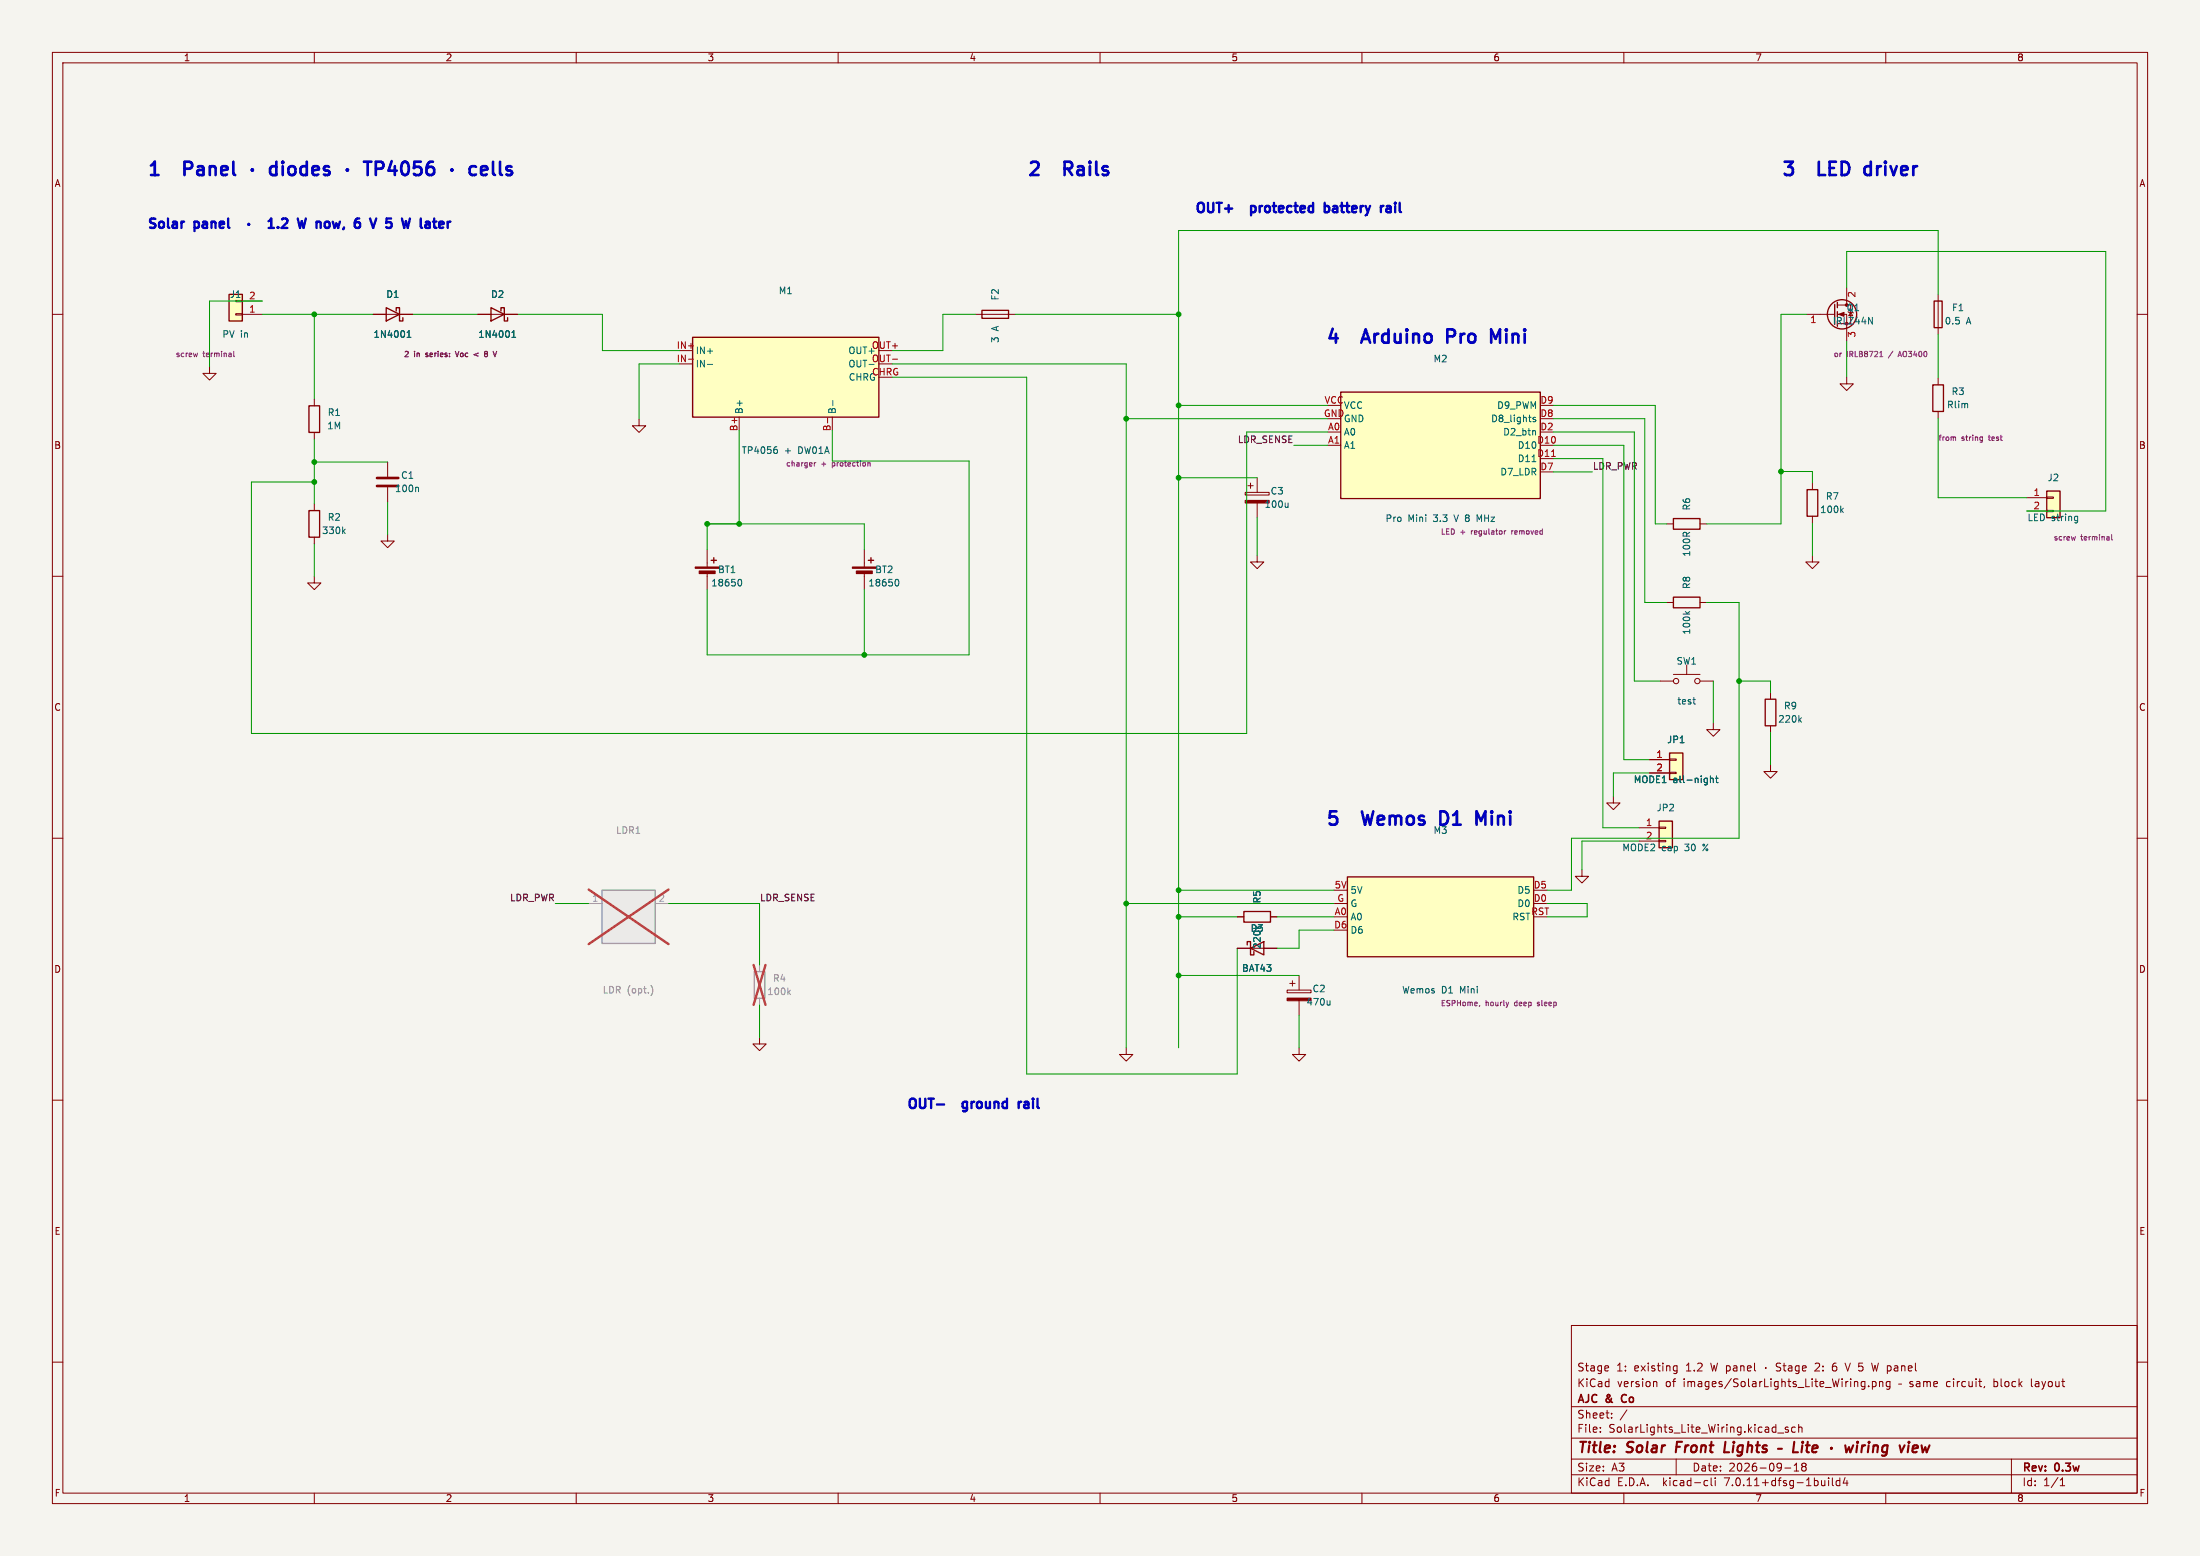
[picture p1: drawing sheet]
<svg xmlns="http://www.w3.org/2000/svg" width="420mm" height="297mm" viewBox="0 0 420 297" stroke-linecap="round" stroke-linejoin="round" font-family="sans-serif">
<path d="M0 0h420v297h-420z" fill="#f5f4ef" stroke="#f5f4ef" stroke-width=".19"/>
<g fill="none" stroke="#840000" stroke-width=".19">
<path d="M10 10h400v277h-400zM12 12h396v273h-396zM60 10v2M110 10v2M160 10v2M210 10v2M260 10v2M310 10v2M360 10v2M10 60h2M45 57.3h1.3v.3h-1.3zM45 59.9h1.3v.2h-1.3z"/>
<path d="M46.3 60h3.8M46.3 57.5h3.8M71.2 60h7.6M91.2 60h7.6M186.2 60h7.6M344.9 60h5.4M350.8 60h1.7v5.1M350.8 58.2h2.5v3.6h-2.5M352.5 54.9v3.3M370 56.2v7.6M408 60h2M40 70v1.3h1.3l-1.3 1.2-1.3-1.2h1.3"/>
<path d="M60 76.2v1.3M129.7 69.5h2.5M141.1 79.6v2.6M158.9 79.6v2.6M352.5 72v1.3h1.3l-1.3 1.2-1.2-1.2h1.2M370 72.2v1.3M370 78.5v1.3M60 82.5v1.3M60 96.2v1.3M74 88.2v2.8M74 93v2.8M122 80v1.3h1.3l-1.3 1.2-1.3-1.2h1.3"/>
<path d="M237.7 94h4.6v.5h-4.6zM238.2 92.7h1M238.7 92.2v1M240 91.2v2.8M240 96v2.8M253.4 85h2.6M346 92.2v1.3M346 98.5v1.3M386.9 95h3.8M386.9 97.5h3.8M390.7 97.4h1.3v.3h-1.3zM390.7 94.9h1.3v.2h-1.3z"/>
<path d="M10 110h2M60 110v1.3h1.3l-1.3 1.2-1.3-1.2h1.3M60 102.5v1.3M74 102v1.3h1.3l-1.3 1.2-1.3-1.2h1.3M135 104.9v3.3M135 109.2v3.3M165 104.9v3.3M165 109.2v3.3M240 106v1.3h1.3l-1.3 1.2-1.3-1.2h1.3M318.2 115h1.3M318.2 100h1.3M324.5 115h1.3"/>
<path d="M324.5 100h1.3M346 106v1.3h1.3l-1.3 1.2-1.3-1.2h1.3M408 110h2M316.9 130h2.6M319.5 128.7h5M322 127v1.7M324.5 130h2.6M327.1 138v1.3h1.3l-1.3 1.2-1.3-1.2h1.3M338 132.2v1.3M338 138.5v1.3M10 160h2M308 152v1.3h1.3l-1.3 1.2-1.3-1.2h1.3"/>
<path d="M312.9 158h3.8M314.9 145h3.8M314.9 147.5h3.8M316.7 157.9h1.3v.2h-1.3zM318.7 147.4h1.3v.3h-1.3zM318.7 144.9h1.3v.2h-1.3zM338 146v1.3h1.3l-1.3 1.2-1.3-1.2h1.3M408 160h2M236.2 175h1.3M242.5 175h1.3M254.7 172.5h2.5M302 166v1.3h1.3l-1.3 1.2-1.3-1.2h1.3"/>
<path d="M312.9 160.5h3.8M316.7 160.4h1.3v.3h-1.3zM145 198v1.3h1.3l-1.3 1.2-1.3-1.2h1.3M236.2 181h7.6M245.7 189h4.6v.5h-4.6zM246.2 187.7h1M246.7 187.2v1M248 186.2v2.8M248 191v2.8M10 210h2M215 200v1.3h1.3l-1.3 1.2-1.3-1.2h1.3M248 200v1.3h1.3l-1.3 1.2-1.3-1.2h1.3"/>
<path d="M408 210h2M10 260h2M300 253h108v32h-108zM408 260h2M300 278.5h108M300 274.5h108M300 268.5h108M305.5 273.2v.2M305.5 272.5v.1M307.7 270.5v.2M307.7 269.8v.1M310.6 269.1l-1.3 1.9"/>
<path d="M315.9 263.7h.2l.2 .2v.8M319.6 261.6h.6M319.6 260.8h.6M320 278.5v3M320.2 260.7v1.2l-.2 .2-.3 .1M337.1 261v.2M339.4 273.5h1.1M339.9 260.3l-.5-.1-.2 .1v.5l.6 .2 .1 .4-.2 .3-.6-.1M340.4 260.7h.5M340.6 260.2v1.3l.3 .2M341.4 272.5l-.4-.1-.2 .2 .1 .2 .5 .2v.3h-.6M341.4 260.8h.6l.1 .9"/>
<path d="M342.1 261l-.5 .1a.29 .29 0 0 0-.2 .3 .29 .29 0 0 0 .2 .3l.5-.1M342.5 279.7l.4-.4v1.5M342.7 272.5l-.4-.1-.3 .3 .2 .6h.5M343.4 272.5l.2-.1 .3 .1 .1 .9M343.4 271.9v1.5M343.4 260.7v1.2l-.2 .3-.4-.1M343.4 260.8l-.4-.1-.3 .3 .2 .6h.5M344.1 261.2l.7-.2-.1-.2-.4-.1-.2 .2 .1 .7h.5M344.2 279.9l-.3 .3v.3l.3 .3h.3l.3-.3-.1-.4-.2-.2M344.2 279.9l-.3-.3 .3-.3h.3l.3 .3-.3 .3M344.2 279.9h.3M346.7 260.2l-.2 .1"/>
<path d="M347.3 260.8l-.9 .9h1M350.2 260.2l-.1 .1a1.01 1.01 0 0 0 0 1.4h.3M350.4 260.8h-.3l-.3 .2M352.2 260.2l.5 1.5 .5-1.5M355.4 263.8h.6M355.4 264.6h.6M356 263.7v1.2l-.1 .2-.4 .1M356.7 264.5v.2M357.4 263.8l.5-.1 .3 .3-.2 .6h-.6M357.4 263.7v1.5M357.9 260.6l.3 1.1M358.8 263.8l.2-.1 .4 .1v.9"/>
<path d="M358.8 263.7v1M360.8 263.8l-.4-.1-.3 .3 .1 .6h.6M360.8 263.7v1.2l-.3 .3-.3-.1M362.4 264.2h.6M378.9 264.6l-.2 .3M380.7 263.2v1.5M380.7 264.6l.1 .1M380.8 263.7l-.1 .1M384 278.5v6.5M387.8 263.2v1.3l.2 .2M60 285v2M110 285v2"/>
<path d="M160 285v2M210 285v2M260 285v2M300 281.5h108M310 285v2M325.6 282.6l.4 .1M326 283.5l-.4 .1M326.7 282.1v1.3l.2 .2M327.4 282.1v.1M327.4 282.6v1M340.7 280.2h1.2M342.5 280.8h.9"/>
<path d="M349.1 282.1v.1M349.1 282.6v1M349.8 282.1v1.3l.2 .2M351.2 282.7l-.4-.1-.3 .3 .2 .6h.5M351.2 282.1v1.5M352.2 282l-.3 1.1h.9M352.6 282.6v1M360 285v2M393.3 283.6h.9M393.3 282.5l.4-.4v1.5"/>
<circle cx="320" cy="130" r=".51"/>
<circle cx="324" cy="130" r=".51"/>
</g>
<g fill="none" stroke="#840000" stroke-width=".4">
<path d="M320.2 275.2l-.3 2M329.4 275.2l-.3 2h1M342.5 275.2l-.2 2h.9M344.1 275.9l-.2 1.3M344.2 275.2l-.1 .2M344.2 275.2v.1l-.1 .1M344.7 275.9h.8M352.3 275.9l.2 1.3 .5-.9 .2 .9 .6-1.3M354.5 275.9l-.1 1.3M354.6 275.2v.2M355.5 275.9l-.2 1.3M356.1 275.9l-.4 .1-.2 .3"/>
<path d="M356.7 275.9l-.1 1.3M356.8 275.2l-.1 .1 .1 .1M356.8 275.2v.2M357.7 276.1a.49 .49 0 0 1 .8 .1l-.1 1M357.7 275.9l-.2 1.3M360.3 276a.66 .66 0 0 0-.9 .3l-.1 .5 .1 .3h.8M360.4 275.9l-.2 1.6a.6 .6 0 0 1-.9 .3M362.6 275.9l.4 1.3 .6-1.3M364.4 275.9l-.2 1.3M364.4 275.2v.2M365.1 276.5l1-.2v-.3h-.8l-.2 .9 .2 .3 .6-.1M366.8 275.9l.3 1.3 .5-.9 .2 .9 .6-1.3"/>
</g>
<path d="M309.7 266.4l-.2 .4 .2 .7" fill="none" stroke="#840000" stroke-width=".3"/>
<g fill="#ffffc2" stroke="#ffffc2" stroke-width=".19">
<path d="M256 74.8h38.1v20.4h-38.1z"/>
<path d="M316.7 156.7h2.6v5.1h-2.6z"/>
<path d="M390.7 93.7h2.6v5.1h-2.6z"/>
<path d="M257.2 167.4h35.6v15.2h-35.6z"/>
<path d="M132.2 64.4h35.6v15.2h-35.6z"/>
<path d="M318.7 143.7h2.6v5.1h-2.6z"/>
<path d="M43.7 56.2h2.6v5.1h-2.6z"/>
</g>
<g fill="none" stroke="#840000" stroke-width=".25">
<path d="M43.7 56.2h2.6v5.1h-2.6zM73.7 58.7l2.6 1.3-2.6 1.3zM75.6 59.4v-.7h.7v2.6h.6v-.7M93.7 58.7l2.6 1.3-2.6 1.3zM95.6 59.4v-.7h.7v2.6h.6v-.7M187.5 59.2h5v1.6h-5zM350.3 58.1v3.8M350.8 57.7v1M350.8 59.5v1M369.2 57.5h1.6v5h-1.6zM59 77.5h2v5h-2zM132.2 64.4h35.6v15.2h-35.6z"/>
<path d="M256 74.8h38.1v20.4h-38.1zM369 73.5h2v5h-2zM59 97.5h2v5h-2zM319.5 99h5v2h-5zM345 93.5h2v5h-2zM390.7 93.7h2.6v5.1h-2.6zM135.8 107h1M136.3 106.4v1.1M165.8 107h1M166.3 106.4v1.1M319.5 114h5v2h-5zM337 133.5h2v5h-2z"/>
<path d="M316.7 156.7h2.6v5.1h-2.6zM318.7 143.7h2.6v5.1h-2.6zM237.5 174h5v2h-5zM257.2 167.4h35.6v15.2h-35.6zM238.1 180.4v-.7h.6v2.6h.7v-.7M238.7 181l2.6-1.3v2.6z"/>
<circle cx="351.7" cy="60" r="2.79"/>
</g>
<g fill="none" stroke="#006464" stroke-width=".19">
<path d="M77.7 64.4h.7M77.7 63.5l.4-.4v1.3M97.7 64.4h.7M97.7 63.5l.4-.4v1.3M133.1 68.8v1.2M134.5 68.8v1.2l-.8-1.2v1.2M135.1 69.6h.9M158.3 78.1l.3-.1 .2 .3 .2-.3h.3l.2 .7h-1.3zM158.8 78.3v.4M159 76.5v.9M162.4 68.8h.1a.43 .43 0 0 1 .6 .4v.4a.42 .42 0 0 1-.5 .5 .42 .42 0 0 1-.4-.5zM163.6 68.8v1l.2 .2h.4l.1-.2v-1"/>
<path d="M164.8 68.8h.7M165.1 68.8v1.2M293.1 79.7h-.3l-.1 .1v.2l.4 .1v.3h-.4M356.7 60.6l.7 1.2v-1.2M79.7 93l.2 .2v.6M148.1 85.3h.2M148.2 85.8l.2 .2v.3l-.2 .2M245.9 96v.8M245.9 96.7l-.2 .1M282.4 99.2l-.4-.9v1.2M292.5 88.1h.7M293 82.2l.1 .2v.6"/>
<path d="M351.5 97.4l.4 .4M351.9 97l-.5 .5M396.3 98.5l.3 .1M396.6 98.5v1.1l-.2 .2M396.6 99.3l-.3 .1M65.5 101.4l.4 .4M65.9 101l-.5 .5M141 110.6h.2a.68 .68 0 0 1 .4 .6 .68 .68 0 0 1-.4 .6h-.2M171 110.6h.2a.68 .68 0 0 1 .4 .6 .68 .68 0 0 1-.4 .6h-.2M321.7 116.7l.5 .5M322.6 116.7l-.5 .4M323.2 133.5h.5"/>
<path d="M323.5 134.4h.2M343.5 137.4l.4 .4M343.9 137l-.5 .5M326.5 148.1v1.3M326.5 148.7l.2-.2 .3 .1 .1 .8M327.5 148.5h.5M327.7 148.1v1.1l.3 .2M253.9 191v.8M253.9 191.7l-.2 .1"/>
</g>
<path d="M131.4 68.6h1M158 79.8v.9M170.4 68.6h.9M296.2 87.1h.7" fill="none" stroke="#a90000" stroke-width=".19"/>
<g fill="none" stroke="#840084" stroke-width=".19">
<path d="M37.7 67.4l-.2 .7M44.6 67.1v.8l.2 .2M86.9 67.1l.4 1M91.3 67.4l-.8 .3 .8 .3M92.7 67.5l-.2 .2v.3l.2 .1 .3-.1M92.7 67.5h.2M92.9 67.5l.1 .1M93 67.2l-.1-.1-.4 .1v.1l.2 .2M93 67.4l-.1 .1M94.8 67.1l-.3 1M358.8 68.1h.6M359 67.2l.1-.1v1"/>
<path d="M362.7 67.1l-.4 1M155.5 88.3v.7M155.7 88.3l-.2 .2M165.7 88.4l.4-.1v.7M165.7 88.3v.7M373.2 83.4l.1 .1v.6M378.2 83.4l.3 .1M378.5 83.4v.8l-.2 .2M378.5 84l-.3 .1M287.2 101.3v.7M287.5 101.3l-.3 .2M288.6 101.3v.7"/>
<path d="M288.6 101.4v.1M396.2 102.4l-.2 .7M403.1 102.1v.8l.2 .2M282.5 191.9l-.1 .2M288 191.3l-.2 .7"/>
</g>
<path d="M72 92.8h4M72 91.2h4" fill="none" stroke="#840000" stroke-width=".51"/>
<path d="M114.9 169.9h10.2v10.2h-10.2zM144 185.5h2v5h-2z" fill="none" stroke="#9c9b98" stroke-width=".25"/>
<path d="M112.4 172.5h2.5M125.1 172.5h2.5M145 184.2v1.3M145 190.5v1.3" fill="none" stroke="#9c9b98" stroke-width=".19"/>
<path d="M124.3 188.2a1.49 1.49 0 0 1 0 1.8M150.5 189.4l.4 .4M150.9 189l-.5 .5" fill="none" stroke="#939391" stroke-width=".19"/>
<path d="M112.4 169.8l15.2 10.4M127.6 169.8l-15.2 10.4M143.9 184.2l2.2 7.6M146.1 184.2l-2.2 7.6" fill="none" stroke="#eb3a3d" stroke-width=".46"/>
<g fill="#840000" stroke="#840000" stroke-width=".19">
<path d="M245.7 190.5h4.6v.5h-4.6z"/>
<path d="M132.7 108.2h4.6v.3h-4.6z"/>
<path d="M133.5 109h3v.5h-3z"/>
<path d="M162.7 108.2h4.6v.3h-4.6z"/>
<path d="M163.5 109h3v.5h-3z"/>
<path d="M237.7 95.5h4.6v.5h-4.6z"/>
<path d="M351 60l1-.4v.8z"/>
</g>
<path d="M114.9 169.9h10.2v10.2h-10.2z" fill="#ebeae8" stroke="#ebeae8" stroke-width=".19"/>
<g fill="none" stroke="#0000c2" stroke-width=".51">
<path d="M35.2 32.2h1M36.2 30.9h-1v2.5M48.2 32.3l-.2 .1 .2 .2M48.2 32.3l.1 .1-.1 .2M48.2 32.3v.3M52.8 30.9v2.5M52.8 31.8l-.8-.1-.4 .5v.7l.2 .4 .2 .1 .8-.1M54 30.9v.2M54 31.7v1.7M54 30.9l-.1 .1 .1 .1M54 30.9l.1 .1-.1 .1M55.2 32a.69 .69 0 0 1 .7-.3 .69 .69 0 0 1 .5 .5v.7a.69 .69 0 0 1-.7 .5 .69 .69 0 0 1-.6-.5z"/>
<path d="M58.6 31.8l-.8-.1-.4 .5v.7l.2 .4 .2 .1 .8-.1M58.6 30.9v2.5M59.7 32.6l1.2-.3-.2-.5-.7-.1-.3 .4v1l.1 .2 .2 .1 .7-.1M62.8 31.8l-.6-.1-.4 .4 .2 .3 .8 .3 .1 .2-.1 .4-.2 .1-.8-.1M66.3 32.3l-.1 .1 .1 .2M66.3 32.3l.1 .1-.1 .2M66.3 32.3v.3M69.5 30.9h1.4M70.2 30.9v2.5M71.8 32.2h.9a.69 .69 0 0 0 .5-.7 .69 .69 0 0 0-.5-.6h-.9v2.5M74.8 30.8l-.6 1.8h1.5M75.4 31.7v1.7"/>
<path d="M77 31a.6 .6 0 0 1 .9 .4 1.5 1.5 0 0 1-.5 2 .65 .65 0 0 1-.7-.5 1.98 1.98 0 0 1 .3-1.9zM80.3 30.9h-1.2l-.1 1.2 .4-.3 .8 .2 .3 .3-.2 .9-.3 .2h-.6l-.4-.2M82.6 30.9a1 1 0 0 0-1.2 1.1v.9l.3 .4 .7 .1 .4-.2 .1-.9-.3-.3-.7-.2-.5 .5M86.3 32.3l-.2 .1 .2 .2M86.3 32.3l.1 .1-.1 .2M86.3 32.3v.3M90.9 31.8l-.8-.1-.4 .5v.7l.2 .4 .2 .1 .8-.1M91.8 32.6l1.2-.3-.1-.5-.7-.1-.4 .4v1l.2 .2 .2 .1 .7-.1M94.1 30.9v2.2l.4 .3M95.5 30.9v2.2l.3 .3M97.6 31.8l-.6-.1-.3 .4 .1 .3 .8 .3 .2 .2-.2 .4-.2 .1-.7-.1M203.2 32.2h1"/>
<path d="M204.2 30.9h-1v2.5M347.2 30.9v2.5h1.2M356.4 31.7l.7 .1M357.1 33.3l-.7 .1M260.1 64.7h1.2M260.7 62.9l-.8 2.5M277.5 63l-.2-.1h-1v2.5M277.5 64.1l-.2 .1h-1M284.7 62.9l.8 1.8 .9-1.8v2.5M260 154.9l.6 2.5M275 154.9h.6l.6 .3M276.2 157l-.6 .4h-.6"/>
<path d="M281.9 154.9l.8 1.8 .9-1.8v2.5"/>
</g>
<g fill="none" stroke="#0000c2" stroke-width=".45">
<path d="M238.8 39.3v1.8M238.8 39.4h.7M252.9 39.4l.5-.1 .4 .3v.6l-.2 .2h-.7M252.9 38.7v1.8M264.7 39.4h.7l.1 1.1M265.5 39.7l-.6 .1a.35 .35 0 0 0-.3 .4 .35 .35 0 0 0 .3 .3l.6-.1M35 42.3h.2M47.5 42.7v.2M51.3 43.5h1M51.3 42.2l.5-.5v1.8M53.1 43.3v.2M53.8 41.9l.3-.2 .6 .1a.49 .49 0 0 1 .1 .7l-1 1h1.1"/>
<path d="M60.4 42.5a.45 .45 0 0 1 .8 .1v.9M60.4 42.3v1.2M65.7 43.4l-.2 .4M73.7 43.3l.3 .2h.4M74.7 41.7h-.9l-.1 .9 .3-.2h.4M78.3 41.7l-.5 1.8-.3-1.3-.3 1.3M81.4 42.3h.4l.2 .3v.9M82 43.4l-.6 .1M82 42.7l-.6 .1M85.5 42.3v1.2M86 42.3l-.4 .1-.1 .2M238.8 40.4h.7"/>
<path d="M173.7 210a.6 .6 0 0 1 .7-.3 .6 .6 0 0 1 .4 .6v.6a.6 .6 0 0 1-.6 .6 .6 .6 0 0 1-.6-.6zM175.6 209.7v1.5l.4 .3 .5-.1 .1-.2v-1.5M177.2 209.7h1.1M177.8 209.7v1.8M178.9 210.8h1.3M184.6 210.4l-.5-.1-.3 .3v.6l.1 .2h.7M184.6 210.3v1.5a.49 .49 0 0 1-.8 .2M185.5 210.3v1.2M186 210.3l-.4 .1-.1 .2M186.6 210.5l.2-.2 .5 .1 .1 .2v.6a.49 .49 0 0 1-.4 .3 .49 .49 0 0 1-.5-.3zM188.2 210.3l.1 1.1 .4 .1 .3-.2M189 210.3v1.2"/>
<path d="M189.8 210.5l.3-.2 .4 .1 .1 1.1M189.8 210.3v1.2M192.2 210.4l-.5-.1-.3 .3v.6l.2 .2h.6M192.2 209.7v1.8M194.5 210.3v1.2M195 210.3l-.4 .1-.1 .2M196.1 210.3l-.5 .1M196.2 210.8h-.4a.35 .35 0 0 0-.3 .4 .35 .35 0 0 0 .3 .3h.4"/>
</g>
<g fill="none" stroke="#009600" stroke-width=".19">
<path d="M50.1 60h21.1M50.1 57.5h-10.1v12.5M60 60v16.2M78.8 60h12.4M98.8 60h16.2v6.9h14.7M186.2 60h-6.2v6.9h-9.7M193.8 60h31.2M344.9 60h-4.9v40h-14.2M352.5 54.9v-6.9h49.5v49.5h-15.1M370 56.2v-12.2h-145v156M129.7 69.5h-7.7v10.5M170.3 69.5h44.7v130.5"/>
<path d="M170.3 72h25.7v133h40.2v-24M215 79.9h38.4M225 77.4h28.4M296.6 79.9h17.4v35.1h4.2M296.6 77.4h19.4v22.6h2.2M352.5 65.1v6.9M370 79.8v15.2h16.9M370 63.8v8.4M60 88.2h14M60 83.8v12.4M74 95.8v6.2M141.1 82.2v17.8"/>
<path d="M158.9 82.2v5.8h26.1v37h-50v-12.5M225 91.2h15M240 98.8v7.2M247 85h6.4M253.4 82.5h-15.4v57.5h-190v-48h12M296.6 85h13.4v60h4.9M296.6 82.5h15.4v47.5h4.9M296.6 87.5h9.4v70.5h6.9M296.6 90.1h7.4M340 90h6v2.2M346 99.8v6.2M60 103.8v6.2"/>
<path d="M135 104.9v-4.9h30v4.9M165 112.5v12.5M325.8 115h6.2v45h-32v9.9h-4.7M327.1 130v8M332 130h6v2.2M338 139.8v6.2M314.9 147.5h-6.9v4.5M106 172.5h6.4M127.6 172.5h17.4v11.7M215 172.5h39.7M225 175h11.2M225 169.9h29.7"/>
<path d="M243.8 175h10.9M254.7 177.5h-6.7v3.5h-4.2M295.3 172.5h7.7v2.5h-7.7M312.9 160.5h-10.9v5.5M145 191.8v6.2M225 186.2h23M248 193.8v6.2"/>
</g>
<g fill="#009600" stroke="#009600" stroke-width=".19">
<circle cx="340" cy="90" r=".46"/>
<circle cx="332" cy="130" r=".46"/>
<circle cx="225" cy="175" r=".46"/>
<circle cx="225" cy="186.2" r=".46"/>
<circle cx="225" cy="60" r=".46"/>
<circle cx="225" cy="77.4" r=".46"/>
<circle cx="225" cy="91.2" r=".46"/>
<circle cx="225" cy="169.9" r=".46"/>
<circle cx="215" cy="79.9" r=".46"/>
<circle cx="215" cy="172.5" r=".46"/>
<circle cx="141.1" cy="100" r=".46"/>
<circle cx="135" cy="100" r=".46"/>
<circle cx="165" cy="125" r=".46"/>
<circle cx="60" cy="60" r=".46"/>
<circle cx="60" cy="92" r=".46"/>
<circle cx="60" cy="88.2" r=".46"/>
</g>
<g font-size="3.5" fill="#0000c2">
<text x="28" y="33.7">1</text>
<text x="36.3" y="33.7">Panel</text>
<text x="196" y="33.7">2</text>
<text x="204.3" y="33.7">Rails</text>
<text x="340" y="33.7">3</text>
<text x="348.3" y="33.7">LED</text>
<text x="358.2" y="33.7">driver</text>
<text x="253" y="65.7">4</text>
<text x="261.3" y="65.7">Arduino</text>
<text x="278.4" y="65.7">Pro</text>
<text x="287.8" y="65.7">Mini</text>
<text x="253" y="157.8">5</text>
<text x="261.3" y="157.8">Wemos</text>
<text x="277.1" y="157.8">D1</text>
<text x="285" y="157.8">Mini</text>
</g>
<g font-size="2.8" fill="#840000">
<text x="301" y="277.9">Title:</text>
<text x="310.6" y="277.9">Solar</text>
<text x="320.8" y="277.9">Front</text>
<text x="330.8" y="277.9">Lights</text>
<text x="345.6" y="277.9">Lite</text>
</g>
<g font-size="2.5" fill="#0000c2">
<text x="228" y="40.7">OUT+</text>
<text x="240.1" y="40.7">protected</text>
<text x="255.1" y="40.7">battery</text>
<text x="266.8" y="40.7">rail</text>
<text x="28" y="43.7">Solar</text>
<text x="37.4" y="43.7">panel</text>
<text x="55.6" y="43.7">1.2</text>
<text x="62.2" y="43.7">W</text>
<text x="66.6" y="43.7">now,</text>
<text x="75" y="43.7">6</text>
<text x="79.1" y="43.7">V</text>
<text x="83" y="43.7">5</text>
<text x="196.7" y="211.7">rail</text>
</g>
<g font-size="2.1" fill="#840000">
<text x="301" y="262">Stage</text>
<text x="308.6" y="262">1:</text>
<text x="312" y="262">existing</text>
<text x="322" y="262">1.2</text>
<text x="326.9" y="262">W panel</text>
<text x="347.4" y="262">2:</text>
<text x="350.8" y="262">6</text>
<text x="353.6" y="262">V 5</text>
<text x="358.9" y="262">W panel</text>
<text x="301" y="268.2">AJC</text>
<text x="301" y="265">KiCad</text>
<text x="306.7" y="268.2">&amp;</text>
<text x="308.7" y="265">version</text>
<text x="310.3" y="268.2">Co</text>
<text x="318" y="265">of</text>
<text x="321.5" y="265">images/SolarLights_Lite_Wiring.png</text>
<text x="365" y="265">same</text>
<text x="372.1" y="265">circuit,</text>
<text x="381.3" y="265">block</text>
<text x="388.6" y="265">layout</text>
<text x="301" y="273.7">File:</text>
<text x="301" y="271">Sheet:</text>
<text x="307.1" y="273.7">SolarLights_Lite_Wiring.kicad_sch</text>
<text x="301" y="281.1">Size:</text>
<text x="307.6" y="281.1">A3</text>
<text x="323" y="281.1">Date:</text>
<text x="330" y="281.1">2026-09-18</text>
<text x="386" y="281.3">Rev:</text>
<text x="392.4" y="281.3">0.3w</text>
<text x="301" y="283.9">KiCad</text>
<text x="308.7" y="283.9">E.D.A.</text>
<text x="317.6" y="283.9">kicad-cli</text>
<text x="329.5" y="283.9">7.0.11+dfsg-1build4</text>
<text x="386" y="283.9">Id:</text>
<text x="390.1" y="283.9">1/1</text>
</g>
<g font-size="1.8" fill="#840000">
<text x="35" y="11.9">1</text>
<text x="85" y="11.9">2</text>
<text x="135" y="11.9">3</text>
<text x="185" y="11.9">4</text>
<text x="235" y="11.9">5</text>
<text x="285" y="11.9">6</text>
<text x="335" y="11.9">7</text>
<text x="385" y="11.9">8</text>
<text x="10.3" y="35.9">A</text>
<text x="408.3" y="35.9">A</text>
<text x="10.3" y="85.9">B</text>
<text x="408.2" y="85.9">B</text>
<text x="10.3" y="135.9">C</text>
<text x="408.2" y="135.9">C</text>
<text x="10.3" y="185.9">D</text>
<text x="408.2" y="185.9">D</text>
<text x="10.3" y="235.9">E</text>
<text x="408.3" y="235.9">E</text>
<text x="10.3" y="285.9">F</text>
<text x="35" y="286.9">1</text>
<text x="85" y="286.9">2</text>
<text x="135" y="286.9">3</text>
<text x="185" y="286.9">4</text>
<text x="235" y="286.9">5</text>
<text x="285" y="286.9">6</text>
<text x="335" y="286.9">7</text>
<text x="385" y="286.9">8</text>
<text x="408.3" y="285.9">F</text>
</g>
<g font-size="1.8" fill="#006464">
<text x="43.8" y="57.1">J1</text>
<text x="73.7" y="57.1">D1</text>
<text x="93.7" y="57.1">D2</text>
<text x="148.6" y="56.4">M1</text>
<text x="190.9" y="57.4" transform="rotate(-90 190.9 57.4)">F2</text>
<text x="352.4" y="59.6">Q1</text>
<text x="372.6" y="59.6">F1</text>
<text x="42.4" y="64.7">PV in</text>
<text x="71.2" y="64.7">1N4001</text>
<text x="91.2" y="64.7">1N4001</text>
<text x="190.9" y="65.5" transform="rotate(-90 190.9 65.5)">3</text>
<text x="190.9" y="63.2" transform="rotate(-90 190.9 63.2)">A</text>
<text x="349.8" y="62.1">IRLZ44N</text>
<text x="371.2" y="62.1">0.5</text>
<text x="375.4" y="62.1">A</text>
<text x="132.7" y="67.8">IN+</text>
<text x="273.6" y="69.4">M2</text>
<text x="372.5" y="75.6">R3</text>
<text x="62.4" y="82.1">1M</text>
<text x="62.5" y="79.6">R1</text>
<text x="142" y="79.1" transform="rotate(-90 142 79.1)">B+</text>
<text x="256.5" y="83.3">A0</text>
<text x="256.5" y="80.8">GND</text>
<text x="256.5" y="78.2">VCC</text>
<text x="284.6" y="80.8">D8_lights</text>
<text x="285.7" y="78.2">D9_PWM</text>
<text x="286.9" y="83.3">D2_btn</text>
<text x="371.6" y="78.1">Rlim</text>
<text x="141.5" y="86.8">TP4056</text>
<text x="149.7" y="86.8">+</text>
<text x="152.5" y="86.8">DW01A</text>
<text x="256.5" y="85.9">A1</text>
<text x="289.6" y="85.9">D10</text>
<text x="289.6" y="88.4">D11</text>
<text x="75.3" y="94.1">100n</text>
<text x="76.5" y="91.6">C1</text>
<text x="242.5" y="94.6">C3</text>
<text x="286.3" y="90.9">D7_LDR</text>
<text x="348.5" y="95.6">R7</text>
<text x="390.8" y="92.1">J2</text>
<text x="62.5" y="99.6">R2</text>
<text x="241.3" y="97.1">100u</text>
<text x="264.4" y="99.8">Pro</text>
<text x="268.8" y="99.8">Mini</text>
<text x="273.8" y="99.8">3.3</text>
<text x="278" y="99.8">V 8</text>
<text x="282.6" y="99.8">MHz</text>
<text x="322.9" y="97.5" transform="rotate(-90 322.9 97.5)">R6</text>
<text x="347.4" y="98.1">100k</text>
<text x="387" y="99.7">LED string</text>
<text x="61.4" y="102.1">330k</text>
<text x="322.9" y="106.4" transform="rotate(-90 322.9 106.4)">100R</text>
<text x="135.7" y="112.1">18650</text>
<text x="137" y="109.6">BT1</text>
<text x="165.7" y="112.1">18650</text>
<text x="167" y="109.6">BT2</text>
<text x="322.9" y="112.5" transform="rotate(-90 322.9 112.5)">R8</text>
<text x="322.9" y="121.2" transform="rotate(-90 322.9 121.2)">100k</text>
<text x="320" y="127.1">SW1</text>
<text x="320.1" y="134.7">test</text>
<text x="340.5" y="135.6">R9</text>
<text x="318.2" y="142.1">JP1</text>
<text x="339.4" y="138.1">220k</text>
<text x="311.8" y="149.7">MODE1</text>
<text x="319.4" y="149.7">all-night</text>
<text x="316.2" y="155.1">JP2</text>
<text x="273.6" y="159.4">M3</text>
<text x="309.6" y="162.7">MODE2</text>
<text x="317.2" y="162.7">cap</text>
<text x="321.8" y="162.7">30</text>
<text x="325.3" y="162.7">%</text>
<text x="240.9" y="172.5" transform="rotate(-90 240.9 172.5)">R5</text>
<text x="257.7" y="170.8">5V</text>
<text x="257.7" y="173.3">G</text>
<text x="289.6" y="173.3">D0</text>
<text x="289.6" y="170.8">D5</text>
<text x="238.7" y="178.1">D3</text>
<text x="257.7" y="175.9">A0</text>
<text x="257.7" y="178.4">D6</text>
<text x="288.6" y="175.9">RST</text>
<text x="237" y="185.7">BAT43</text>
<text x="240.9" y="181.2" transform="rotate(-90 240.9 181.2)">220k</text>
<text x="250.5" y="189.6">C2</text>
<text x="267.6" y="189.8">Wemos</text>
<text x="275.2" y="189.8">D1</text>
<text x="278.8" y="189.8">Mini</text>
<text x="249.3" y="192.1">470u</text>
</g>
<g font-size="1.8" fill="#a90000">
<text x="47.5" y="59.7">1</text>
<text x="47.5" y="57.2">2</text>
<text x="354.5" y="56.9" transform="rotate(-90 354.5 56.9)">2</text>
<text x="345.5" y="62">1</text>
<text x="354.5" y="64.5" transform="rotate(-90 354.5 64.5)">3</text>
<text x="129.1" y="66.7">IN+</text>
<text x="129.1" y="69.2">IN-</text>
<text x="161.9" y="67.8">OUT+</text>
<text x="166.3" y="66.7">OUT+</text>
<text x="166.3" y="69.2">OUT-</text>
<text x="166.4" y="71.7">CHRG</text>
<text x="161.9" y="72.9">CHRG</text>
<text x="252.8" y="77.1">VCC</text>
<text x="294" y="77.1">D9</text>
<text x="140.9" y="82.4" transform="rotate(-90 140.9 82.4)">B+</text>
<text x="158.6" y="82.4" transform="rotate(-90 158.6 82.4)">B-</text>
<text x="252.6" y="79.7">GND</text>
<text x="253.4" y="82.2">A0</text>
<text x="294" y="82.2">D2</text>
<text x="294" y="79.7">D8</text>
<text x="253.4" y="84.7">A1</text>
<text x="293.4" y="84.7">D10</text>
<text x="293.4" y="87.3">D11</text>
<text x="294" y="89.8">D7</text>
<text x="388.1" y="94.7">1</text>
<text x="388.1" y="97.3">2</text>
<text x="316.1" y="144.7">1</text>
<text x="316.1" y="147.3">2</text>
<text x="314.1" y="157.7">1</text>
<text x="314.1" y="160.3">2</text>
<text x="254.7" y="169.7">5V</text>
<text x="255.2" y="172.2">G</text>
<text x="292.7" y="172.2">D0</text>
<text x="292.7" y="169.7">D5</text>
<text x="254.6" y="177.3">D6</text>
<text x="254.7" y="174.7">A0</text>
<text x="292.2" y="174.7">RST</text>
</g>
<g font-size="1.8" fill="#0f0f0f">
<text x="236.2" y="84.7">LDR_SENSE</text>
<text x="304" y="89.7">LDR_PWR</text>
<text x="97.3" y="172.1">LDR_PWR</text>
<text x="145" y="172.1">LDR_SENSE</text>
</g>
<g font-size="1.8" fill="#939391">
<text x="117.5" y="159.4">LDR1</text>
<text x="115" y="189.8">LDR (opt.)</text>
<text x="146.4" y="190.1">100k</text>
<text x="147.5" y="187.6">R4</text>
</g>
<g font-size="1.8" fill="#a5a4a2">
<text x="112.9" y="172.2">1</text>
<text x="125.6" y="172.2">2</text>
</g>
<g font-size="1.4" fill="#840084">
<text x="33.5" y="68.4">screw</text>
<text x="38.7" y="68.4">terminal</text>
<text x="77" y="68.4">2</text>
<text x="79" y="68.4">in</text>
<text x="81.5" y="68.4">series:</text>
<text x="87.5" y="68.4">Voc</text>
<text x="93.4" y="68.4">8</text>
<text x="350" y="68.4">or</text>
<text x="352.5" y="68.4">IRLB8721</text>
<text x="360.8" y="68.4">/</text>
<text x="362.9" y="68.4">AO3400</text>
<text x="150" y="89.2">charger</text>
<text x="156.7" y="89.2">+</text>
<text x="159" y="89.2">protection</text>
<text x="370" y="84.4">from</text>
<text x="374.5" y="84.4">string</text>
<text x="379.9" y="84.4">test</text>
<text x="275" y="102.2">LED</text>
<text x="278.7" y="102.2">+</text>
<text x="281" y="102.2">regulator</text>
<text x="289" y="102.2">removed</text>
<text x="392" y="103.4">screw</text>
<text x="397.2" y="103.4">terminal</text>
<text x="275" y="192.2">ESPHome,</text>
<text x="283.6" y="192.2">hourly</text>
<text x="289.3" y="192.2">deep</text>
<text x="293.9" y="192.2">sleep</text>
</g>
</svg>
